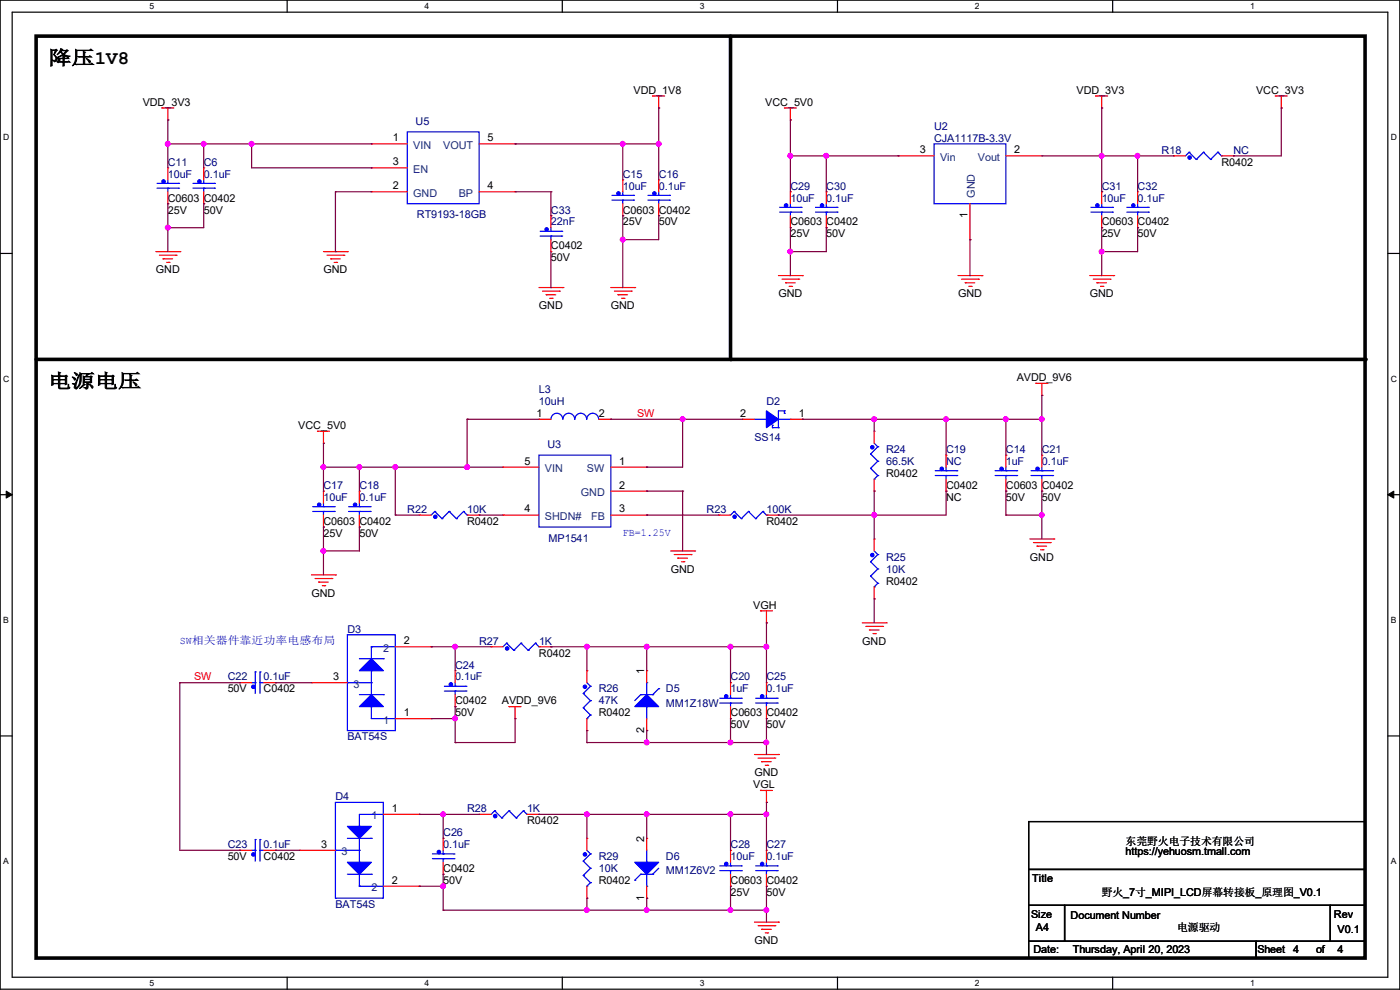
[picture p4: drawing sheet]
<svg xmlns="http://www.w3.org/2000/svg" width="297mm" height="210mm" viewBox="0 0 297 210" stroke-linecap="round" stroke-linejoin="round" font-family="sans-serif">
<path d="M0 0h297v209.8h-297zM2.6 2.6h291.8v204.7h-291.8z" fill="none" stroke="#000" stroke-width=".25"/>
<g fill="#fff">
<path d="M31.7 .3h1v2h-1z"/>
<path d="M31.7 207.6h1v1.9h-1z"/>
</g>
<path d="M60.9 0v2.6M60.9 207.3v2.5" fill="none" stroke="#000" stroke-width=".25"/>
<g fill="#fff">
<path d="M90.1 .3h1v2h-1z"/>
<path d="M90.1 207.6h1v1.9h-1z"/>
</g>
<path d="M119.3 0v2.6M119.3 207.3v2.5" fill="none" stroke="#000" stroke-width=".25"/>
<g fill="#fff">
<path d="M148.5 .3h.9v2h-.9z"/>
<path d="M148.5 207.6h.9v1.9h-.9z"/>
</g>
<path d="M177.7 0v2.6M177.7 207.3v2.5" fill="none" stroke="#000" stroke-width=".25"/>
<g fill="#fff">
<path d="M206.8 .3h1v2h-1z"/>
<path d="M206.8 207.6h1v1.9h-1z"/>
</g>
<path d="M236.1 0v2.6M236.1 207.3v2.5" fill="none" stroke="#000" stroke-width=".25"/>
<g fill="#fff">
<path d="M265.2 .3h1v2h-1z"/>
<path d="M265.2 207.6h1v1.9h-1z"/>
<path d="M.7 28.2h1.2v1.9h-1.2z"/>
<path d="M295.1 28.2h1.2v1.9h-1.2z"/>
<path d="M.7 79.3h1.2v2h-1.2z"/>
<path d="M295.1 79.3h1.2v2h-1.2z"/>
</g>
<path d="M0 53.8h2.6M294.4 53.8h2.6" fill="none" stroke="#000" stroke-width=".25"/>
<g fill="#fff">
<path d="M.7 130.5h1.2v2h-1.2z"/>
<path d="M295.1 130.5h1.1v2h-1.1z"/>
</g>
<path d="M0 104.9h2.6M294.4 104.9h2.6" fill="none" stroke="#000" stroke-width=".25"/>
<path d="M1.3 104.2l1.3 .7-1.3 .8zM294.4 104.9l1.3-.7v1.5z" fill="#000" stroke="#000" stroke-width=".21"/>
<g fill="#fff">
<path d="M.7 181.7h1.2v2h-1.2z"/>
<path d="M295.1 181.7h1.1v2h-1.1z"/>
</g>
<path d="M0 156.1h2.6M294.4 156.1h2.6M218.2 174.3h71.4v10.1h-71.4zM218.2 184.4h71.4v7.7h-71.4zM218.2 192.1h7.6v7.6h-7.6zM218.2 199.7h48.3v3.5h-48.3zM225.8 192.1h56.4v7.6h-56.4zM266.5 199.7h23.1v3.5h-23.1zM282.2 192.1h7.4v7.6h-7.4z" fill="none" stroke="#000" stroke-width=".25"/>
<path d="M7.7 7.7h281.9v195.5h-281.9zM155 7.7v68.5M7.7 76.2h281.9" fill="none" stroke="#000" stroke-width=".76"/>
<g fill="#000">
<circle cx="155" cy="76.2" r=".38"/>
<circle cx="289.6" cy="76.2" r=".38"/>
</g>
<g fill="none" stroke="#f00" stroke-width=".25">
<path d="M34.3 22.9h.1M34.3 22.9h2.6M35.6 25.4h.1M35.6 35.6h.1M35.6 22.9v2.5M35.6 35.6v2.5M43.2 35.6h.1M43.2 35.6v2.5M78.8 30.5h.1M78.8 35.6h.1M78.8 30.5h7.6M78.8 35.6h7.6"/>
<path d="M101.6 30.5h7.7M109.3 30.5h.1M132.1 38.1h.1M132.1 38.1v2.6M138.5 20.4h.1M138.5 20.4h2.5M139.7 22.9h.1M139.7 38.1h.1M139.7 20.4v2.5M139.7 38.1v2.6M166.4 22.9h.1M166.4 22.9h2.6"/>
<path d="M167.7 25.4h.1M167.7 22.9v2.5M190.5 33.1h.1M190.5 33.1h7.7M213.4 33.1h7.6M221 33.1h.1M232.5 20.4h.1M232.5 20.4h2.5M233.7 22.9h.1M233.7 20.4v2.5M249 33.1h.1M249 33.1h2.5"/>
<path d="M259.1 33.1h2.6M261.7 33.1h.1M270.6 20.4h.1M270.6 20.4h2.5M271.8 22.9h.1M271.8 20.4v2.5M33.1 53.4h5M33.8 54.1h3.6M34.6 54.9h.1M34.6 54.9h2M35.3 55.7h.6M35.6 43.2h.1"/>
<path d="M35.6 40.7v2.5M35.9 55.7h.1M37.4 54.1h.1M38.1 53.4h.1M43.2 43.2h.1M43.2 40.7v2.5M68.6 53.4h5.1M69.4 54.1h3.5M70.1 54.9h.1M70.1 54.9h2.1M70.9 55.7h.5M71.4 55.7h.1"/>
<path d="M72.9 54.1h.1M73.7 53.4h.1M78.8 40.7h.1M78.8 40.7h7.6M101.6 40.7h7.7M109.3 40.7h.1M116.9 45.8h.1M116.9 53.4h.1M116.9 45.8v2.5M116.9 50.8v2.6M132.1 45.8h.1M132.1 43.2v2.6"/>
<path d="M139.7 45.8h.1M139.7 43.2v2.6M165.1 58.5h5.1M165.9 59.2h3.6M166.7 60h.1M166.7 60h2M167.7 40.7h.1M167.7 48.3h.1M167.7 40.7v2.5M167.7 45.8v2.5M169.5 59.2h.1M170.2 58.5h.1"/>
<path d="M175.3 40.7h.1M175.3 48.3h.1M175.3 40.7v2.5M175.3 45.8v2.5M203.2 58.5h5.1M204 59.2h3.6M204.8 60h.1M204.8 60h2M205.8 50.8h.1M205.8 43.2v7.6M207.6 59.2h.1M208.3 58.5h.1"/>
<path d="M231.2 58.5h5.1M231.9 59.2h3.6M232.7 60h.1M232.7 60h2M233.7 40.7h.1M233.7 48.3h.1M233.7 40.7v2.5M233.7 45.8v2.5M235.5 59.2h.1M236.3 58.5h.1M241.3 40.7h.1M241.3 48.3h.1"/>
<path d="M241.3 40.7v2.5M241.3 45.8v2.5M114.3 61h5.1M115.1 61.8h3.6M115.9 62.5h.1M115.9 62.5h2M116.6 63.3h.5M117.1 63.3h.1M118.7 61.8h.1M119.4 61h.1M129.6 61h5.1M130.3 61.8h3.6"/>
<path d="M131.1 62.5h.1M131.1 62.5h2M131.9 63.3h.5M132.4 63.3h.1M133.9 61.8h.1M134.7 61h.1M167.4 60.7h.5M167.9 60.7h.1M205.5 60.7h.5M206 60.7h.1M233.5 60.7h.5M234 60.7h.1"/>
<path d="M67.4 91.5h.1M67.4 91.5h2.5M68.6 94h.1M68.6 91.5v2.5M106.7 99.1h.1M106.7 99.1h7.6M114.3 88.9h.1M114.3 88.9h2.6M127 88.9h2.6M129.6 88.9h.1M129.6 99.1h7.6M137.2 99.1h.1"/>
<path d="M157.5 88.9h.1M157.5 88.9h2.6M167.7 88.9h2.5M170.2 88.9h.1M185.5 91.5h.1M185.5 91.5v2.5M200.7 96.6h.1M200.7 96.6v2.5M213.4 96.6h.1M213.4 96.6v2.5M219.8 81.3h.1M219.8 81.3h2.5"/>
<path d="M221 83.9h.1M221 96.6h.1M221 81.3v2.6M221 96.6v2.5M68.6 104.2h.1M68.6 111.8h.1M68.6 104.2v2.5M68.6 109.3v2.5M76.2 104.2h.1M76.2 111.8h.1M76.2 104.2v2.5M76.2 109.3v2.5"/>
<path d="M88.9 109.3h.1M88.9 109.3h2.6M99.1 109.3h2.5M101.6 109.3h.1M106.7 109.3h.1M106.7 109.3h7.6M129.6 109.3h7.6M129.6 104.2h7.6M137.2 104.2h.1M137.2 109.3h.1M142.3 116.9h5.1M143 117.6h3.6"/>
<path d="M143.8 118.4h.1M143.8 118.4h2M144.6 119.2h.5M145.1 119.2h.1M146.6 117.6h.1M147.4 116.9h.1M152.4 109.3h.1M152.4 109.3h2.6M162.6 109.3h2.5M165.1 109.3h.1M185.5 104.2h.1M185.5 114.3h.1"/>
<path d="M185.5 101.6v2.6M185.5 114.3v2.6M200.7 104.2h.1M200.7 101.6v2.6M213.4 104.2h.1M213.4 101.6v2.6M218.5 114.3h5.1M219.2 115.1h3.6M220 115.9h.1M220 115.9h2M220.8 116.6h.5M221 104.2h.1"/>
<path d="M221 101.6v2.6M221.3 116.6h.1M222.8 115.1h.1M223.6 114.3h.1M66.1 122h5.1M66.8 122.7h3.6M67.6 123.5h.1M67.6 123.5h2M68.4 124.2h.5M68.9 124.2h.1M70.4 122.7h.1M71.2 122h.1"/>
<path d="M83.9 137.2h7.6M91.5 137.2h.1M104.2 137.2h.1M104.2 137.2h2.5M114.3 137.2h2.6M116.9 137.2h.1M161.3 129.6h.1M161.3 129.6h2.6M162.6 132.1h.1M162.6 129.6v2.5M182.9 132.1h5.1M183.7 132.9h3.5"/>
<path d="M184.4 133.6h.1M184.4 133.6h2.1M185.2 134.4h.5M185.5 127h.1M185.5 124.5v2.5M185.7 134.4h.1M187.2 132.9h.1M188 132.1h.1M50.8 144.8h.1M50.8 144.8h2.6M55.9 144.8h2.6M58.5 144.8h.1"/>
<path d="M66.1 144.8h.1M66.1 144.8h7.6M83.9 152.4h7.6M91.5 152.4h.1M96.6 142.3h.1M96.6 149.9h.1M96.6 142.3v2.5M96.6 147.4v2.5M108 149.9h.1M108 149.9h2.5M109.3 152.4h.1M109.3 149.9v2.5"/>
<path d="M124.5 142.3h.1M124.5 155h.1M124.5 142.3v2.5M124.5 152.4v2.6M137.2 155h.1M137.2 142.3h.1M137.2 142.3v2.5M137.2 152.4v2.6M155 144.8h.1M155 152.4h.1M155 144.8v2.6M155 149.9v2.5"/>
<path d="M162.6 144.8h.1M162.6 152.4h.1M162.6 144.8v2.6M162.6 149.9v2.5M81.3 172.8h7.6M88.9 172.8h.1M94 177.8h.1M94 177.8v2.6M101.6 172.8h.1M101.6 172.8h2.6M111.8 172.8h2.5M114.3 172.8h.1"/>
<path d="M124.5 177.8h.1M124.5 177.8v2.6M137.2 177.8h.1M137.2 177.8v2.6M160.1 160.1h5M160.8 160.8h3.6M161.3 167.7h.1M161.3 167.7h2.6M161.6 161.6h.1M161.6 161.6h2M162.3 162.3h.6M162.6 170.2h.1"/>
<path d="M162.6 167.7v2.5M162.9 162.3h.1M164.4 160.8h.1M165.1 160.1h.1M50.8 180.4h.1M50.8 180.4h2.6M55.9 180.4h2.6M58.5 180.4h.1M63.5 180.4h.1M63.5 180.4h7.7M81.3 188h7.6M88.9 188h.1"/>
<path d="M94 185.5h.1M94 182.9v2.6M124.5 190.5h.1M124.5 188v2.5M137.2 190.5h.1M137.2 188v2.5M155 180.4h.1M155 188h.1M155 180.4v2.5M155 185.5v2.5M160.1 195.6h5M160.8 196.4h3.6"/>
<path d="M161.6 197.1h.1M161.6 197.1h2M162.3 197.9h.6M162.6 180.4h.1M162.6 188h.1M162.6 180.4v2.5M162.6 185.5v2.5M162.9 197.9h.1M164.4 196.4h.1M165.1 195.6h.1"/>
</g>
<g fill="none" stroke="#00f" stroke-width=".25">
<path d="M33.3 39.9h4.6M33.3 38.9h4.6M35.6 39.9h.1M35.6 38.9h.1M35.6 38.1v.8M35.6 39.9v.8M37.9 39.9h.1M37.9 38.9h.1M40.9 39.9h4.6M40.9 38.9h4.6M43.2 39.9h.1M43.2 38.9h.1"/>
<path d="M43.2 38.1v.8M43.2 39.9v.8M45.5 39.9h.1M45.5 38.9h.1M86.4 28h15.2v15.2h-15.2zM198.2 30.5h15.2v12.7h-15.2zM252.3 32.3h.1M252.3 32.3l-.8 .8M252.3 32.3l1.5 1.5M253.8 33.8h.1M255.3 32.3h.1M255.3 32.3l-1.5 1.5"/>
<path d="M255.3 32.3l1.5 1.5M256.8 33.8h.1M258.4 32.3h.1M258.4 32.3l-1.6 1.5M258.4 32.3l.7 .8M259.1 33.1h.1M114.6 50.1h4.6M114.6 49.1h4.6M116.9 50.1h.1M116.9 49.1h.1M116.9 48.3v.8M116.9 50.1v.7"/>
<path d="M119.2 50.1h.1M119.2 49.1h.1M129.8 42.5h4.6M129.8 41.4h4.6M132.1 42.5h.1M132.1 41.4h.1M132.1 40.7v.7M132.1 42.5v.7M134.4 42.5h.1M134.4 41.4h.1M137.5 42.5h4.5M137.5 41.4h4.5"/>
<path d="M139.7 42.5h.1M139.7 41.4h.1M139.7 40.7v.7M139.7 42.5v.7M142 42.5h.1M142 41.4h.1M165.4 45h4.6M165.4 44h4.6M167.7 45h.1M167.7 44h.1M167.7 43.2v.8M167.7 45v.8"/>
<path d="M170 45h.1M170 44h.1M173 45h4.6M173 44h4.6M175.3 45h.1M175.3 44h.1M175.3 43.2v.8M175.3 45v.8M177.6 45h.1M177.6 44h.1M231.4 45h4.6M231.4 44h4.6"/>
<path d="M233.7 45h.1M233.7 44h.1M233.7 43.2v.8M233.7 45v.8M236 45h.1M236 44h.1M239.1 45h4.5M239.1 44h4.5M241.3 45h.1M241.3 44h.1M241.3 43.2v.8M241.3 45v.8"/>
<path d="M243.6 45h.1M243.6 44h.1M114.3 96.6h15.3v15.2h-15.3zM116.9 88.9a1.25 1.25 0 0 1 1.2-1.2 1.25 1.25 0 0 1 1.3 1.2M119.4 88.9a1.25 1.25 0 0 1 1.3-1.2 1.25 1.25 0 0 1 1.2 1.2M122 88.9a1.25 1.25 0 0 1 1.2-1.2 1.25 1.25 0 0 1 1.3 1.2 1.27 1.27 0 0 1 1.2-1.2 1.27 1.27 0 0 1 1.3 1.2M160.1 88.9h2.5M162.6 88.9h.1M163.9 90.7h.1M163.9 90.2h.1M163.9 90.7h1.2M163.9 90.2v.5"/>
<path d="M165.1 90.7h.1M165.1 88.9h2.6M166.4 87.2h.1M166.4 87.7h.1M166.4 87.2h-1.3v3.5M166.4 87.2v.5M167.7 88.9h.1M184.7 96.3h.1M184.7 99.4h.1M184.7 96.3l1.5 1.5M184.7 99.4l1.5 1.5M185.5 94l.7 .8"/>
<path d="M186.2 94.8h.1M186.2 97.8h.1M186.2 94.8l-1.5 1.5M186.2 97.8l-1.5 1.6M198.4 99.9h4.6M200.7 99.9h.1M200.7 99.1v.8M203 99.9h.1M211.1 99.9h4.6M213.4 99.9h.1M213.4 99.1v.8M215.7 99.9h.1"/>
<path d="M218.7 99.9h4.6M221 99.9h.1M221 99.1v.8M223.3 99.9h.1M66.3 108.5h4.6M66.3 107.5h4.6M68.6 108.5h.1M68.6 107.5h.1M68.6 106.7v.8M68.6 108.5v.8M70.9 108.5h.1M70.9 107.5h.1"/>
<path d="M74 108.5h4.5M74 107.5h4.5M76.2 108.5h.1M76.2 107.5h.1M76.2 106.7v.8M76.2 108.5v.8M78.5 108.5h.1M78.5 107.5h.1M92.2 108.5h.1M92.2 108.5l-.7 .8M92.2 108.5l1.6 1.5M93.8 110h.1"/>
<path d="M95.3 108.5h.1M95.3 108.5l-1.5 1.5M95.3 108.5l1.5 1.5M96.8 110h.1M98.3 108.5h.1M98.3 108.5l-1.5 1.5M98.3 108.5l.8 .8M99.1 109.3h.1M155.7 108.5h.1M155.7 108.5l-.7 .8M155.7 108.5l1.6 1.5M157.3 110h.1"/>
<path d="M158.8 108.5h.1M158.8 108.5l-1.5 1.5M158.8 108.5l1.5 1.5M160.3 110h.1M161.8 108.5h.1M161.8 108.5l-1.5 1.5M161.8 108.5l.8 .8M162.6 109.3h.1M184.7 119.2h.1M184.7 119.2l1.5 1.5M185.5 101.6h.1M185.5 116.9l.7 .7"/>
<path d="M186.2 100.9h.1M186.2 117.6h.1M186.2 100.9l-.7 .7M186.2 117.6l-1.5 1.6M198.4 100.9h4.6M200.7 100.9h.1M200.7 100.9v.7M203 100.9h.1M211.1 100.9h4.6M213.4 100.9h.1M213.4 100.9v.7M215.7 100.9h.1"/>
<path d="M218.7 100.9h4.6M221 100.9h.1M221 100.9v.7M223.3 100.9h.1M73.7 134.7h10.2v20.3h-10.2zM76.2 139.7h5.1M78.8 137.2h.1M78.8 137.2v2.5M78.8 137.2h5.1M81.3 139.7h.1M107.5 136.4h.1M107.5 136.4l-.8 .8"/>
<path d="M107.5 136.4l1.5 1.6M109 138h.1M110.5 136.4h.1M110.5 136.4l-1.5 1.6M110.5 136.4l1.6 1.6M112.1 138h.1M113.6 136.4h.1M113.6 136.4l-1.5 1.6M113.6 136.4l.7 .8M114.3 137.2h.1M184.7 122.2h.1M184.7 122.2l1.5 1.5"/>
<path d="M185.5 124.5h.1M186.2 120.7h.1M186.2 123.7h.1M186.2 120.7l-1.5 1.5M186.2 123.7l-.7 .8M53.4 144.8h.7M54.1 142.5h.1M54.1 144.8h.1M54.1 142.5v4.6M55.2 142.5h.1M55.2 144.8h.1M55.2 142.5v4.6"/>
<path d="M55.2 144.8h.7M73.7 144.8h.1M73.7 144.8h5.1M76.2 147.4h5.1M78.8 142.3h.1M78.8 144.8h.1M78.8 149.9h.1M78.8 142.3v5.1M78.8 149.9v2.5h5.1M81.3 147.4h.1M83.9 152.4h.1M94.3 146.6h4.5"/>
<path d="M94.3 145.6h4.5M96.6 146.6h.1M96.6 145.6h.1M96.6 144.8v.8M96.6 146.6v.8M98.8 146.6h.1M98.8 145.6h.1M123.7 147.1h.1M123.7 150.2h.1M123.7 147.1l1.6 1.5M123.7 150.2l1.6 1.5M124.5 152.4h.1"/>
<path d="M124.5 144.8l.8 .8M125.3 145.6h.1M125.3 148.6h.1M125.3 151.7h.1M125.3 151.7l-.8 .7M125.3 145.6l-1.6 1.5M125.3 148.6l-1.6 1.6M135.9 147.4h.1M135.9 147.4h2.6M135.9 147.4l-1.2 1.2M137.2 149.9h.1M137.2 144.8h.1"/>
<path d="M137.2 144.8v2.6M137.2 149.9v2.5M138.5 147.4h.1M139.7 146.1h.1M139.7 146.1l-1.2 1.3M152.7 149.1h4.6M152.7 148.1h4.6M155 149.1h.1M155 148.1h.1M155 147.4v.7M155 149.1v.8M157.3 149.1h.1"/>
<path d="M157.3 148.1h.1M160.3 149.1h4.6M160.3 148.1h4.6M162.6 149.1h.1M162.6 148.1h.1M162.6 147.4v.7M162.6 149.1v.8M164.9 149.1h.1M164.9 148.1h.1M54.1 178.1h.1M54.1 178.1v4.6M55.2 178.1h.1"/>
<path d="M55.2 178.1v4.6M71.2 170.2h10.1v20.3h-10.1zM73.7 177.8h5.1M76.2 175.3h.1M76.2 177.8v5.1M78.8 177.8h.1M81.3 172.8h.1M81.3 172.8h-5.1v2.5M104.9 172h.1M104.9 172l-.7 .8M104.9 172l1.6 1.5M106.5 173.5h.1"/>
<path d="M108 172h.1M108 172l-1.5 1.5M108 172l1.5 1.5M109.5 173.5h.1M111 172h.1M111 172l-1.5 1.5M111 172l.8 .8M111.8 172.8h.1M53.4 180.4h.7M54.1 180.4h.1M55.2 180.4h.1M55.2 180.4h.7"/>
<path d="M71.2 180.4h.1M71.2 180.4h5M73.7 185.5h5.1M76.2 182.9h.1M76.2 180.4h.1M76.2 188h.1M76.2 185.5v2.5M76.2 188h5.1M78.8 185.5h.1M91.7 182.2h4.6M91.7 181.1h4.6M94 182.2h.1"/>
<path d="M94 181.1h.1M94 180.4v.7M94 182.2v.7M96.3 182.2h.1M96.3 181.1h.1M123.7 182.7h.1M123.7 185.7h.1M123.7 182.7l1.6 1.5M123.7 185.7l1.6 1.5M124.5 188h.1M124.5 180.4l.8 .7M125.3 181.1h.1"/>
<path d="M125.3 184.2h.1M125.3 187.2h.1M125.3 181.1l-1.6 1.6M125.3 184.2l-1.6 1.5M125.3 187.2l-.8 .8M134.7 186.7h.1M135.9 185.5h.1M135.9 185.5h2.6M135.9 185.5l-1.2 1.2M137.2 182.9h.1M137.2 188h.1M137.2 180.4v2.5"/>
<path d="M137.2 185.5v2.5M138.5 185.5h.1M139.7 184.2l-1.2 1.3M152.7 184.7h4.6M152.7 183.7h4.6M155 184.7h.1M155 183.7h.1M155 182.9v.8M155 184.7v.8M157.3 184.7h.1M157.3 183.7h.1M160.3 184.7h4.6"/>
<path d="M160.3 183.7h4.6M162.6 184.7h.1M162.6 183.7h.1M162.6 182.9v.8M162.6 184.7v.8M164.9 184.7h.1M164.9 183.7h.1"/>
</g>
<g fill="#00f" stroke="#00f" stroke-width=".25">
<path d="M134.7 182.9h5l-2.5 2.6z"/>
<path d="M134.7 149.9l2.5-2.5 2.5 2.5z"/>
<path d="M78.8 139.7l2.5 2.6h-5.1z"/>
<path d="M76.2 149.9l2.6-2.5 2.5 2.5z"/>
<path d="M73.7 182.9h5.1l-2.6 2.6z"/>
<path d="M73.7 175.3h5.1l-2.6 2.5z"/>
<path d="M162.6 87.2l2.5 1.7-2.5 1.8z" fill-rule="evenodd"/>
<circle cx="138.8" cy="41" r=".36"/>
<circle cx="42.3" cy="38.5" r=".36"/>
<circle cx="131.2" cy="41" r=".36"/>
<circle cx="161.7" cy="147.7" r=".36"/>
<circle cx="154.1" cy="147.7" r=".36"/>
<circle cx="155.8" cy="109.6" r=".36"/>
<circle cx="154.1" cy="183.3" r=".36"/>
<circle cx="105" cy="173.1" r=".36"/>
<circle cx="53.7" cy="145.7" r=".36"/>
<circle cx="174.4" cy="43.6" r=".36"/>
<circle cx="124.1" cy="181.3" r=".36"/>
<circle cx="212.5" cy="99.5" r=".36"/>
<circle cx="232.8" cy="43.6" r=".36"/>
<circle cx="199.8" cy="99.5" r=".36"/>
<circle cx="161.7" cy="183.3" r=".36"/>
<circle cx="116" cy="48.7" r=".36"/>
<circle cx="53.7" cy="181.3" r=".36"/>
<circle cx="93.1" cy="180.7" r=".36"/>
<circle cx="124.1" cy="145.7" r=".36"/>
<circle cx="75.3" cy="107.1" r=".36"/>
<circle cx="252.4" cy="33.4" r=".36"/>
<circle cx="95.7" cy="145.2" r=".36"/>
<circle cx="220.1" cy="99.5" r=".36"/>
<circle cx="166.8" cy="43.6" r=".36"/>
<circle cx="92.3" cy="109.6" r=".36"/>
<circle cx="67.7" cy="107.1" r=".36"/>
<circle cx="240.4" cy="43.6" r=".36"/>
<circle cx="185.1" cy="94.9" r=".36"/>
<circle cx="34.7" cy="38.5" r=".36"/>
<circle cx="185.1" cy="117.8" r=".36"/>
<circle cx="107.6" cy="137.6" r=".36"/>
</g>
<g fill="none" stroke="#800040" stroke-width=".25">
<path d="M35.6 30.5h.1M35.6 25.4h.1M35.6 25.4v10.2M35.6 30.5h43.2M43.2 30.5h.1M43.2 30.5v5.1M53.4 30.5h.1M53.4 30.5v5.1h25.4M78.8 35.6h.1M78.8 30.5h.1M109.3 30.5h.1M109.3 30.5h30.4"/>
<path d="M132.1 30.5h.1M132.1 30.5v7.6M139.7 30.5h.1M139.7 22.9h.1M139.7 22.9v15.2M167.7 25.4h.1M167.7 33.1h.1M167.7 33.1h22.8M167.7 25.4v15.3M175.3 33.1h.1M175.3 33.1v7.6M190.5 33.1h.1"/>
<path d="M221 33.1h28M233.7 22.9h.1M233.7 33.1h.1M233.7 22.9v17.8M241.3 33.1h.1M241.3 33.1v7.6M261.7 33.1h.1M271.8 22.9h.1M271.8 22.9v10.2h-10.1M35.6 43.2h.1M35.6 48.3h.1M35.6 43.2v10.2"/>
<path d="M43.2 43.2h.1M43.2 43.2v5.1h-7.6M71.2 53.4h.1M71.2 40.7h.1M71.2 40.7v12.7M71.2 40.7h7.6M109.3 40.7h7.6M116.9 40.7h.1M116.9 45.8h.1M116.9 40.7v5.1M116.9 53.4v7.6M132.1 45.8h.1"/>
<path d="M132.1 50.8h.1M132.1 45.8v15.2M139.7 45.8h.1M139.7 45.8v5h-7.6M167.7 48.3h.1M167.7 53.4h.1M167.7 48.3v10.2M175.3 48.3h.1M175.3 48.3v5.1h-7.6M205.8 50.8h.1M205.8 50.8v7.7M233.7 48.3h.1"/>
<path d="M233.7 53.4h.1M233.7 40.7h.1M233.7 48.3v10.2M241.3 48.3h.1M241.3 48.3v5.1h-7.6M116.9 61h.1M68.6 99.1h.1M68.6 94h.1M68.6 94v10.2M68.6 99.1h38.1M76.2 99.1h.1M76.2 99.1v5.1"/>
<path d="M83.9 99.1h.1M83.9 99.1v10.2M99.1 88.9h.1M99.1 99.1h.1M99.1 88.9h15.2M99.1 88.9v10.2M129.6 88.9h.1M129.6 88.9h27.9M137.2 99.1h.1M144.8 88.9h.1M144.8 88.9v10.2h-7.6M170.2 88.9h.1"/>
<path d="M170.2 88.9h50.8M185.5 88.9h.1M185.5 88.9v2.6M200.7 88.9h.1M200.7 88.9v7.7M213.4 88.9h.1M213.4 88.9v7.7M221 88.9h.1M221 83.9h.1M221 83.9v12.7M68.6 111.8h.1M68.6 116.9h.1"/>
<path d="M68.6 111.8v10.2M76.2 111.8h.1M76.2 111.8v5.1h-7.6M83.9 109.3h.1M83.9 109.3h5M101.6 109.3h.1M101.6 109.3h5.1M137.2 104.2h.1M137.2 109.3h.1M137.2 109.3h15.2M137.2 104.2h7.6M144.8 104.2h.1"/>
<path d="M144.8 104.2v12.7M165.1 109.3h.1M185.5 104.2h.1M185.5 109.3h.1M185.5 104.2v10.1M200.7 104.2h.1M200.7 104.2v5.1h-35.6M213.4 104.2h.1M213.4 109.3h.1M213.4 109.3h7.6M213.4 104.2v5.1M221 104.2h.1"/>
<path d="M221 109.3h.1M221 104.2v10.1M91.5 137.2h.1M91.5 137.2h12.7M96.6 137.2h.1M96.6 137.2v5.1M116.9 137.2h.1M116.9 137.2h45.7M124.5 137.2h.1M124.5 137.2v5.1M137.2 137.2h.1M137.2 137.2v5.1"/>
<path d="M155 137.2h.1M155 137.2v7.6M162.6 137.2h.1M162.6 132.1h.1M162.6 132.1v12.7M185.5 127h.1M185.5 127v5.1M38.1 144.8h.1M38.1 144.8h12.7M38.1 144.8v35.6h12.7M50.8 144.8h.1M58.5 144.8h.1"/>
<path d="M58.5 144.8h7.6M91.5 152.4h.1M91.5 152.4h5.1M96.6 149.9h.1M96.6 152.4h.1M96.6 157.5h.1M96.6 149.9v7.6M109.3 152.4h.1M109.3 152.4v5.1h-12.7M124.5 155h.1M124.5 157.5h.1M124.5 157.5h38.1"/>
<path d="M124.5 155v2.5M137.2 155h.1M137.2 157.5h.1M137.2 155v2.5M155 152.4h.1M155 157.5h.1M155 152.4v5.1M162.6 152.4h.1M162.6 157.5h.1M162.6 152.4v7.7M88.9 172.8h.1M88.9 172.8h12.7"/>
<path d="M94 172.8h.1M94 172.8v5M114.3 172.8h.1M114.3 172.8h48.3M124.5 172.8h.1M124.5 172.8v5M137.2 172.8h.1M137.2 172.8v5M155 172.8h.1M155 172.8v7.6M162.6 172.8h.1M162.6 170.2h.1"/>
<path d="M162.6 170.2v10.2M50.8 180.4h.1M58.5 180.4h.1M58.5 180.4h5M88.9 188h.1M88.9 188h5.1M94 185.5h.1M94 188h.1M94 193.1h.1M94 185.5v7.6M94 193.1h68.6M124.5 190.5h.1"/>
<path d="M124.5 190.5v2.6M137.2 193.1h.1M137.2 190.5h.1M137.2 190.5v2.6M155 188h.1M155 193.1h.1M155 188v5.1M162.6 188h.1M162.6 193.1h.1M162.6 188v7.6"/>
</g>
<g fill="#f0f" stroke="#f0f" stroke-width=".25">
<circle cx="35.6" cy="48.3" r=".49"/>
<circle cx="43.2" cy="30.5" r=".49"/>
<circle cx="35.6" cy="30.5" r=".49"/>
<circle cx="132.1" cy="50.8" r=".49"/>
<circle cx="139.7" cy="30.5" r=".49"/>
<circle cx="132.1" cy="30.5" r=".49"/>
<circle cx="68.6" cy="116.9" r=".49"/>
<circle cx="68.6" cy="99.1" r=".49"/>
<circle cx="76.2" cy="99.1" r=".49"/>
<circle cx="83.8" cy="99.1" r=".49"/>
<circle cx="99.1" cy="99.1" r=".49"/>
<circle cx="144.8" cy="88.9" r=".49"/>
<circle cx="185.4" cy="109.2" r=".49"/>
<circle cx="200.7" cy="88.9" r=".49"/>
<circle cx="185.4" cy="88.9" r=".49"/>
<circle cx="221" cy="109.2" r=".49"/>
<circle cx="213.4" cy="88.9" r=".49"/>
<circle cx="221" cy="88.9" r=".49"/>
<circle cx="96.5" cy="152.4" r=".49"/>
<circle cx="96.5" cy="137.2" r=".49"/>
<circle cx="124.5" cy="137.2" r=".49"/>
<circle cx="155" cy="137.2" r=".49"/>
<circle cx="137.2" cy="137.2" r=".49"/>
<circle cx="155" cy="157.5" r=".49"/>
<circle cx="137.2" cy="157.5" r=".49"/>
<circle cx="162.6" cy="157.5" r=".49"/>
<circle cx="162.6" cy="137.2" r=".49"/>
<circle cx="94" cy="172.7" r=".49"/>
<circle cx="94" cy="188" r=".49"/>
<circle cx="124.5" cy="172.7" r=".49"/>
<circle cx="124.5" cy="193.1" r=".49"/>
<circle cx="162.6" cy="193.1" r=".49"/>
<circle cx="155" cy="172.7" r=".49"/>
<circle cx="137.2" cy="172.7" r=".49"/>
<circle cx="155" cy="193.1" r=".49"/>
<circle cx="137.2" cy="193.1" r=".49"/>
<circle cx="162.6" cy="172.7" r=".49"/>
<circle cx="233.7" cy="33" r=".49"/>
<circle cx="167.7" cy="33" r=".49"/>
<circle cx="167.7" cy="53.4" r=".49"/>
<circle cx="233.7" cy="53.4" r=".49"/>
<circle cx="241.3" cy="33" r=".49"/>
<circle cx="175.3" cy="33" r=".49"/>
<circle cx="53.4" cy="30.5" r=".49"/>
</g>
<g font-size="4.1">
<text x="10.2" y="13.6">降压1V8</text>
<text x="10.2" y="82.2">电源电压</text>
</g>
<g font-size="2.3">
<text x="30.3" y="22.4">VDD_3V3</text>
<text x="134.4" y="19.9">VDD_1V8</text>
<text x="162.4" y="22.4">VCC_5V0</text>
<text x="228.4" y="19.9">VDD_3V3</text>
<text x="266.5" y="19.9">VCC_3V3</text>
<text x="83.4" y="30">1</text>
<text x="103.4" y="30">5</text>
<text x="83.4" y="35.1">3</text>
<text x="195.1" y="32.5">3</text>
<text x="215.2" y="32.5">2</text>
<text x="259.1" y="35.1">R0402</text>
<text x="83.4" y="40.1">2</text>
<text x="103.4" y="40.1">4</text>
<text x="35.6" y="42.8">C0603</text>
<text x="35.6" y="45.3">25V</text>
<text x="43.2" y="42.8">C0402</text>
<text x="43.2" y="45.3">50V</text>
<text x="132.1" y="45.3">C0603</text>
<text x="132.1" y="47.8">25V</text>
<text x="139.7" y="45.3">C0402</text>
<text x="139.7" y="47.8">50V</text>
<text x="167.7" y="47.8">C0603</text>
<text x="175.3" y="47.8">C0402</text>
<text x="205.2" y="46.3" transform="rotate(-90 205.2 46.3)">1</text>
<text x="233.7" y="47.8">C0603</text>
<text x="241.3" y="47.8">C0402</text>
<text x="116.9" y="52.9">C0402</text>
<text x="167.7" y="50.4">25V</text>
<text x="175.3" y="50.4">50V</text>
<text x="233.7" y="50.4">25V</text>
<text x="241.3" y="50.4">50V</text>
<text x="33.1" y="58">GND</text>
<text x="68.6" y="58">GND</text>
<text x="116.9" y="55.5">50V</text>
<text x="114.3" y="65.6">GND</text>
<text x="129.6" y="65.6">GND</text>
<text x="165.1" y="63.1">GND</text>
<text x="203.2" y="63.1">GND</text>
<text x="231.2" y="63.1">GND</text>
<text x="215.7" y="80.9">AVDD_9V6</text>
<text x="113.8" y="88.4">1</text>
<text x="127" y="88.5">2</text>
<text x="157" y="88.4">2</text>
<text x="169.5" y="88.4">1</text>
<text x="63.3" y="91">VCC_5V0</text>
<text x="111.3" y="98.6">5</text>
<text x="131.4" y="98.6">1</text>
<text x="188" y="101.2">R0402</text>
<text x="131.4" y="103.6">2</text>
<text x="200.7" y="103.7">C0402</text>
<text x="200.7" y="106.3">NC</text>
<text x="213.4" y="103.7">C0603</text>
<text x="213.4" y="106.3">50V</text>
<text x="221" y="103.7">C0402</text>
<text x="221" y="106.3">50V</text>
<text x="68.6" y="111.3">C0603</text>
<text x="68.6" y="113.9">25V</text>
<text x="76.2" y="111.3">C0402</text>
<text x="76.2" y="113.9">50V</text>
<text x="99.1" y="111.3">R0402</text>
<text x="111.3" y="108.7">4</text>
<text x="131.4" y="108.7">3</text>
<text x="162.6" y="111.3">R0402</text>
<text x="218.5" y="119">GND</text>
<text x="142.3" y="121.5">GND</text>
<text x="188" y="124">R0402</text>
<text x="66.1" y="126.6">GND</text>
<text x="159.8" y="129.1">VGH</text>
<text x="85.6" y="136.7">2</text>
<text x="182.9" y="136.7">GND</text>
<text x="114.3" y="139.3">R0402</text>
<text x="136.7" y="143" transform="rotate(-90 136.7 143)">1</text>
<text x="48.3" y="146.9">50V</text>
<text x="55.9" y="146.9">C0402</text>
<text x="70.7" y="144.3">3</text>
<text x="96.6" y="149.4">C0402</text>
<text x="106.5" y="149.4">AVDD_9V6</text>
<text x="85.6" y="151.9">1</text>
<text x="96.6" y="152">50V</text>
<text x="127" y="152">R0402</text>
<text x="136.7" y="155.5" transform="rotate(-90 136.7 155.5)">2</text>
<text x="155" y="152">C0603</text>
<text x="155" y="154.5">50V</text>
<text x="162.6" y="152">C0402</text>
<text x="162.6" y="154.5">50V</text>
<text x="159.8" y="167.2">VGL</text>
<text x="160.1" y="164.7">GND</text>
<text x="83.1" y="172.2">1</text>
<text x="68.1" y="179.8">3</text>
<text x="111.8" y="174.8">R0402</text>
<text x="136.7" y="178.6" transform="rotate(-90 136.7 178.6)">2</text>
<text x="238.8" y="179.2">东莞野火电子技术有限公司</text>
<text x="48.3" y="182.5">50V</text>
<text x="55.9" y="182.5">C0402</text>
<text x="94" y="185">C0402</text>
<text x="238.8" y="181.4">https://yehuosm.tmall.com</text>
<text x="83.1" y="187.5">2</text>
<text x="94" y="187.5">50V</text>
<text x="127" y="187.5">R0402</text>
<text x="136.7" y="191.1" transform="rotate(-90 136.7 191.1)">1</text>
<text x="155" y="187.5">C0603</text>
<text x="155" y="190.1">25V</text>
<text x="162.6" y="187.5">C0402</text>
<text x="162.6" y="190.1">50V</text>
<text x="219" y="187">Title</text>
<text x="233.7" y="190.1">野火_7寸_MIPI_LCD屏幕转接板_原理图_V0.1</text>
<text x="218.7" y="194.6">Size</text>
<text x="219.8" y="197.4">A4</text>
<text x="227.1" y="194.9">Document Number</text>
<text x="249.7" y="197.4">电源驱动</text>
<text x="283" y="194.6">Rev</text>
<text x="283.8" y="197.9">V0.1</text>
<text x="160.1" y="200.2">GND</text>
<text x="219.2" y="202.3">Date:</text>
<text x="227.6" y="202.3">Thursday, April 20, 2023</text>
<text x="266.8" y="202.3">Sheet</text>
<text x="274.4" y="202.3">4</text>
<text x="279.2" y="202.3">of</text>
<text x="283.8" y="202.3">4</text>
</g>
<g font-size="2.3" fill="#000080">
<text x="88.2" y="26.5">U5</text>
<text x="198.2" y="27.5">U2</text>
<text x="35.6" y="35.1">C11</text>
<text x="43.2" y="35.1">C6</text>
<text x="198.2" y="30.1">CJA1117B-3.3V</text>
<text x="246.4" y="32.6">R18</text>
<text x="261.7" y="32.6">NC</text>
<text x="35.6" y="37.7">10uF</text>
<text x="43.2" y="37.7">0.1uF</text>
<text x="132.1" y="37.7">C15</text>
<text x="132.1" y="40.2">10uF</text>
<text x="139.7" y="37.7">C16</text>
<text x="139.7" y="40.2">0.1uF</text>
<text x="167.7" y="40.2">C29</text>
<text x="175.3" y="40.2">C30</text>
<text x="233.7" y="40.2">C31</text>
<text x="241.3" y="40.2">C32</text>
<text x="88.4" y="46.3">RT9193-18GB</text>
<text x="116.9" y="45.3">C33</text>
<text x="116.9" y="47.8">22nF</text>
<text x="167.7" y="42.8">10uF</text>
<text x="175.3" y="42.8">0.1uF</text>
<text x="233.7" y="42.8">10uF</text>
<text x="241.3" y="42.8">0.1uF</text>
<text x="114.3" y="83.4">L3</text>
<text x="114.3" y="85.9">10uH</text>
<text x="162.6" y="85.9">D2</text>
<text x="116.1" y="95.1">U3</text>
<text x="160.1" y="93.6">SS14</text>
<text x="188" y="96.1">R24</text>
<text x="188" y="98.6">66.5K</text>
<text x="200.7" y="96.1">C19</text>
<text x="200.7" y="98.6">NC</text>
<text x="213.4" y="96.1">C14</text>
<text x="213.4" y="98.6">1uF</text>
<text x="221" y="96.1">C21</text>
<text x="221" y="98.6">0.1uF</text>
<text x="68.6" y="103.7">C17</text>
<text x="68.6" y="106.3">10uF</text>
<text x="76.2" y="103.7">C18</text>
<text x="76.2" y="106.3">0.1uF</text>
<text x="86.4" y="108.8">R22</text>
<text x="99.1" y="108.8">10K</text>
<text x="149.9" y="108.8">R23</text>
<text x="162.6" y="108.8">100K</text>
<text x="116.4" y="114.9">MP1541</text>
<text x="188" y="119">R25</text>
<text x="188" y="121.5">10K</text>
<text x="73.7" y="134.2">D3</text>
<text x="101.6" y="136.7">R27</text>
<text x="114.3" y="136.7">1K</text>
<text x="96.6" y="141.8">C24</text>
<text x="48.3" y="144.4">C22</text>
<text x="55.9" y="144.4">0.1uF</text>
<text x="96.6" y="144.4">0.1uF</text>
<text x="127" y="146.9">R26</text>
<text x="127" y="149.4">47K</text>
<text x="141.3" y="146.9">D5</text>
<text x="141.3" y="149.9">MM1Z18W</text>
<text x="155" y="144.4">C20</text>
<text x="155" y="146.9">1uF</text>
<text x="162.6" y="144.4">C25</text>
<text x="162.6" y="146.9">0.1uF</text>
<text x="73.7" y="157.1">BAT54S</text>
<text x="71.2" y="169.8">D4</text>
<text x="99.1" y="172.3">R28</text>
<text x="111.8" y="172.3">1K</text>
<text x="48.3" y="179.9">C23</text>
<text x="55.9" y="179.9">0.1uF</text>
<text x="94" y="177.4">C26</text>
<text x="94" y="179.9">0.1uF</text>
<text x="155" y="179.9">C28</text>
<text x="162.6" y="179.9">C27</text>
<text x="127" y="182.5">R29</text>
<text x="127" y="185">10K</text>
<text x="141.3" y="182.5">D6</text>
<text x="141.3" y="185.5">MM1Z6V2</text>
<text x="155" y="182.5">10uF</text>
<text x="162.6" y="182.5">0.1uF</text>
<text x="71.2" y="192.6">BAT54S</text>
</g>
<g font-size="2.3" fill="#004080">
<text x="87.7" y="31.6">VIN</text>
<text x="94" y="31.6">VOUT</text>
<text x="199.4" y="34.1">Vin</text>
<text x="207.5" y="34.1">Vout</text>
<text x="87.7" y="41.7">GND</text>
<text x="87.7" y="36.7">EN</text>
<text x="97.3" y="41.7">BP</text>
<text x="206.8" y="42" transform="rotate(-90 206.8 42)">GND</text>
<text x="115.6" y="100.2">VIN</text>
<text x="124.5" y="100.2">SW</text>
<text x="123.2" y="105.2">GND</text>
<text x="115.6" y="110.3">SHDN#</text>
<text x="125.4" y="110.3">FB</text>
<text x="81.3" y="138.3">2</text>
<text x="75" y="145.9">3</text>
<text x="81.3" y="153.5">1</text>
<text x="78.8" y="173.8">1</text>
<text x="72.4" y="181.4">3</text>
<text x="78.8" y="189.1">2</text>
</g>
<g font-size="2.3" fill="#f00">
<text x="135.2" y="88.4">SW</text>
<text x="41.2" y="144.3">SW</text>
</g>
<g font-size="2.3" fill="#00f">
<text x="132.1" y="113.7">FB=1.25V</text>
<text x="38.1" y="136.5">SW相关器件靠近功率电感布局</text>
</g>
<g font-size="1.8">
<text x="31.7" y="1.9">5</text>
<text x="90.1" y="1.9">4</text>
<text x="148.5" y="1.9">3</text>
<text x="206.8" y="1.9">2</text>
<text x="265.2" y="1.9">1</text>
<text x=".7" y="29.8">D</text>
<text x="295.1" y="29.8">D</text>
<text x=".7" y="80.9">C</text>
<text x="295.1" y="80.9">C</text>
<text x=".7" y="132.1">B</text>
<text x="295.1" y="132.1">B</text>
<text x=".7" y="183.3">A</text>
<text x="295.1" y="183.3">A</text>
<text x="31.7" y="209.2">5</text>
<text x="90.1" y="209.2">4</text>
<text x="148.5" y="209.2">3</text>
<text x="206.8" y="209.2">2</text>
<text x="265.2" y="209.2">1</text>
</g>
</svg>
